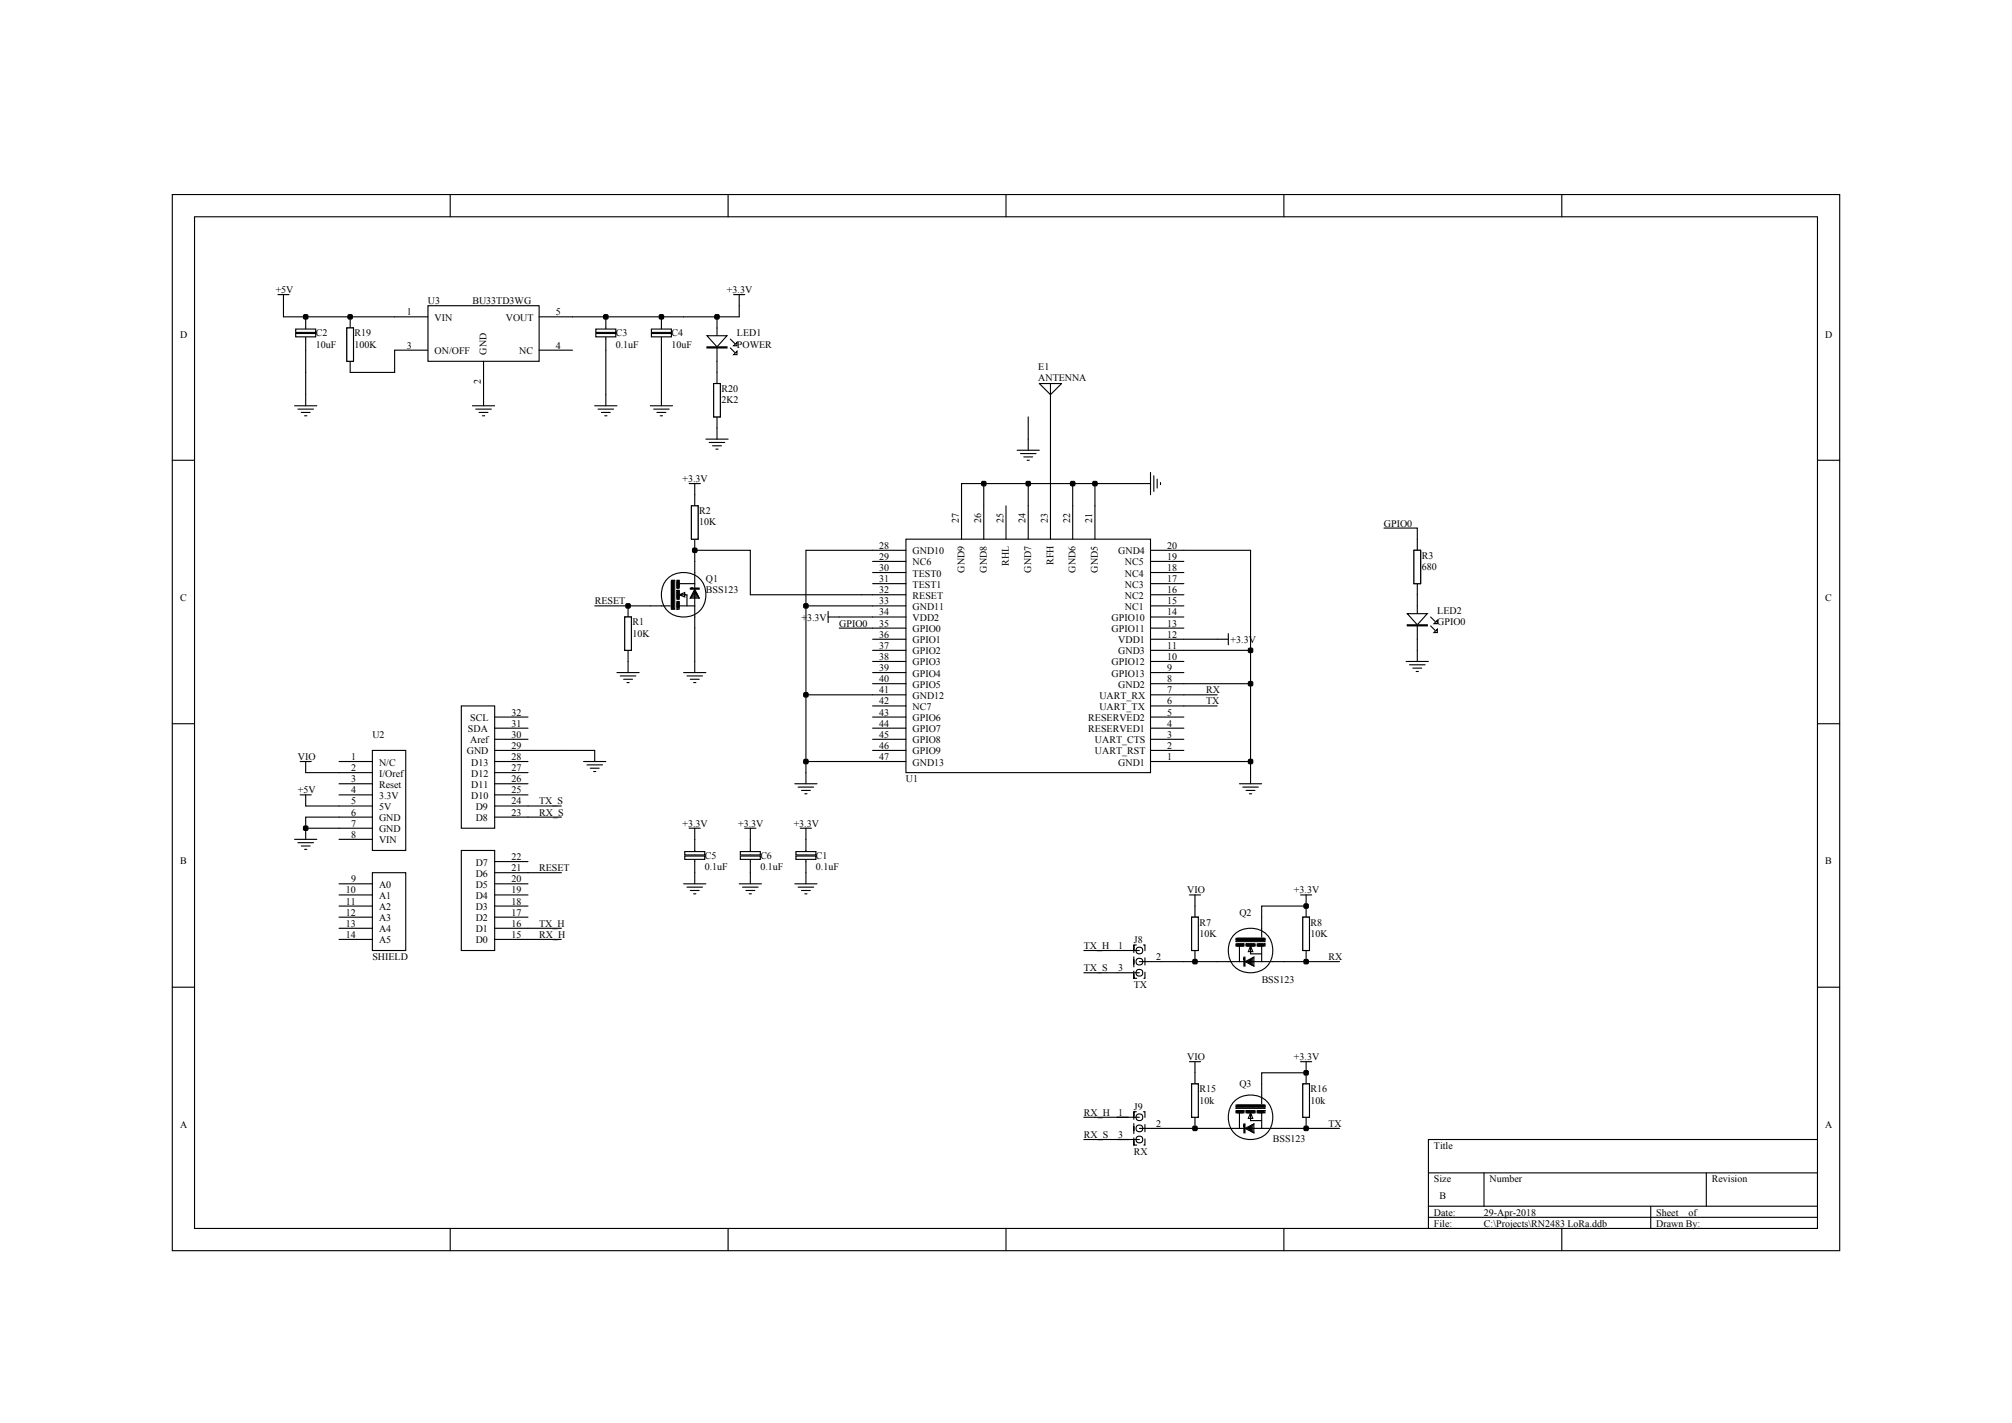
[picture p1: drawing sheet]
<svg xmlns="http://www.w3.org/2000/svg" width="297mm" height="210mm" viewBox="0 0 297 210" stroke-linecap="round" stroke-linejoin="round" font-family="sans-serif">
<g fill="none" stroke="#000" stroke-width=".16">
<path d="M25.4 28.7h246.2v155.9h-246.2zM28.7 32h239.6v149.3h-239.6zM66.5 28.7v3.3M107.5 28.7v3.3M148.5 28.7v3.3M189.5 28.7v3.3M230.6 28.7v3.3M25.4 67.9h3.3M145.2 71.4v3.3M151.8 71.4v3.3M158.4 71.4v3.3M161.6 71.4h-19.7v3.3"/>
<path d="M169.8 71.4h-8.2v3.3M169.8 69.7v3.3M170.3 70.2v2.3M170.8 70.7v1.3M171.3 71.2v.3M268.3 67.9h3.3M119 89.4h9.8M122.3 90.2v1.7M122.3 91.1h6.5M127.2 87.8h1.6M128.8 81.2h-9.8v34.5M174.8 81.2h9.8v31.2"/>
<path d="M174.8 96h9.8M174.8 94.3h6.5M181.3 93.5v1.7M25.4 106.8h3.3M117.3 115.7h3.3M117.8 116.2h2.3M118.3 116.7h1.3M118.8 117.1h.3M119 112.4h9.8M119 102.5h9.8M174.8 112.4h9.8v3.3M174.8 100.9h9.8"/>
<path d="M183 115.7h3.2M183.5 116.2h2.3M183.9 116.7h1.4M184.4 117.1h.4M268.3 106.8h3.3M100.9 130.4h3.3M101.4 130.9h2.3M101.7 122.2h1.7M101.9 131.4h1.3M102.4 131.9h.3M102.6 122.2v1.7M102.6 128.8v1.6"/>
<path d="M110.8 123.9v2.1M110.8 126.7v2.1M25.4 145.7h3.3M268.3 145.7h3.3M210.9 173.1h57.4M210.9 178h57.4M210.9 179.7h57.4M219.1 173.1v4.9M243.7 178v3.3M251.9 173.1v4.9M268.3 168.2h-57.4v13.1M66.5 181.3v3.3"/>
<path d="M107.5 181.3v3.3M148.5 181.3v3.3M189.5 181.3v3.3M230.6 181.3v3.3"/>
</g>
<g fill="#fff" stroke="#000" stroke-width=".16">
<path d="M109.3 125.7h2.9v.5h-2.9z"/>
<path d="M109.3 126.3h2.9v.5h-2.9z"/>
</g>
<path d="M102.6 123.9v2.1M102.6 126.7v2.1" fill="none" stroke="#000" stroke-width=".16"/>
<g fill="#fff" stroke="#000" stroke-width=".16">
<path d="M101.1 125.7h2.9v.5h-2.9z"/>
<path d="M101.1 126.3h2.9v.5h-2.9z"/>
<path d="M133.7 79.6h36.1v34.4h-36.1z"/>
</g>
<g fill="none" stroke="#000" stroke-width=".16">
<path d="M141.9 74.7v4.9M145.2 74.7v4.9M148.5 74.7v4.9M151.8 74.7v4.9M155.1 74.7v4.9M158.4 74.7v4.9M161.6 74.7v4.9M128.8 99.3h4.9M128.8 97.6h4.9M128.8 96h4.9M128.8 94.3h4.9M128.8 92.7h4.9"/>
<path d="M128.8 91.1h4.9M128.8 89.4h4.9M128.8 87.8h4.9M128.8 86.1h4.9M128.8 84.5h4.9M128.8 82.9h4.9M128.8 81.2h4.9M169.8 99.3h5M169.8 97.6h5M169.8 96h5M169.8 94.3h5M169.8 92.7h5"/>
<path d="M169.8 91.1h5M169.8 89.4h5M169.8 87.8h5M169.8 86.1h5M169.8 84.5h5M169.8 82.9h5M169.8 81.2h5M128.8 112.4h4.9M128.8 110.8h4.9M128.8 109.1h4.9M128.8 107.5h4.9M128.8 105.8h4.9"/>
<path d="M128.8 104.2h4.9M128.8 102.5h4.9M128.8 100.9h4.9M169.8 112.4h5M169.8 110.8h5M169.8 109.1h5M169.8 107.5h5M169.8 105.8h5M169.8 104.2h5M169.8 102.5h5M169.8 100.9h5"/>
</g>
<g fill="#fff" stroke="#000" stroke-width=".16">
<path d="M55 110.8h4.9v14.7h-4.9z"/>
<path d="M68.1 104.2h4.9v18h-4.9z"/>
<path d="M55 128.8h4.9v11.5h-4.9z"/>
<path d="M68.1 125.5h4.9v14.8h-4.9z"/>
</g>
<g fill="none" stroke="#000" stroke-width=".16">
<path d="M50 112.4h5M50 114h5M50 115.7h5M50 117.3h5M50 119h5M73 112.4h4.9M73 114h4.9M73 115.7h4.9M73 117.3h4.9M73 119h4.9M73 110.8h4.9M73 109.1h4.9"/>
<path d="M73 107.5h4.9M73 105.8h4.9M50 130.4h5M50 132.1h5M50 133.7h5M50 135.4h5M50 137h5M50 138.6h5M50 120.6h5M50 122.2h5M50 123.9h5M73 130.4h4.9"/>
<path d="M73 132.1h4.9M73 133.7h4.9M73 135.4h4.9M73 137h4.9M73 138.6h4.9M73 120.6h4.9M73 128.8h4.9M73 127.2h4.9M119 123.9v2.1M119 126.7v2.1"/>
</g>
<g fill="#fff" stroke="#000" stroke-width=".16">
<path d="M117.5 125.7h2.9v.5h-2.9z"/>
<path d="M117.5 126.3h2.9v.5h-2.9z"/>
</g>
<path d="M102.1 74.7h1v4.9h-1zM102.6 73v1.7M102.6 79.6v1.6M117.3 130.4h3.3M117.8 130.9h2.3M118.1 122.2h1.7M118.3 131.4h1.3M118.8 131.9h.3M119 122.2v1.7M119 128.8v1.6" fill="none" stroke="#000" stroke-width=".16"/>
<path d="M102.1 74.7h1v4.9h-1z" fill="#fff" stroke="#000" stroke-width=".16"/>
<path d="M92.2 91.1h1v4.9h-1zM92.7 89.4v1.7M92.7 96v1.6" fill="none" stroke="#000" stroke-width=".16"/>
<path d="M92.2 91.1h1v4.9h-1z" fill="#fff" stroke="#000" stroke-width=".16"/>
<g fill="none" stroke="#000" stroke-width=".16">
<path d="M101.7 71.4h1.7M102.6 71.4v1.6M87.8 89.4h8.2M91.1 99.3h3.3M91.6 99.8h2.3M92.7 97.6v1.7M100.9 99.3h3.3M101.4 99.8h2.3M102.6 81.2v1.7M102.6 92.7v6.6M44.3 117.3h1.6M44.3 112.4h1.6"/>
<path d="M45.1 112.4v1.6h4.9M45.1 117.3v1.7h4.9M77.9 110.8h5M92.1 100.2h1.3M92.5 100.7h.4M101.9 100.2h1.3M102.4 100.7h.3M43.5 123.9h3.3M44 124.4h2.3M44.5 124.9h1.3M45 125.4h.3M45.1 122.2v1.7"/>
<path d="M45.1 122.2h4.9M50 120.6h-4.9v1.6M77.9 128.8h5M175.9 135.4h1v4.9h-1zM176.4 133.7v1.7M176.4 140.3v1.6"/>
</g>
<path d="M175.9 135.4h1v4.9h-1z" fill="#fff" stroke="#000" stroke-width=".16"/>
<path d="M192.3 135.4h1v4.9h-1zM192.8 133.7v1.7M192.8 140.3v1.6" fill="none" stroke="#000" stroke-width=".16"/>
<path d="M192.3 135.4h1v4.9h-1z" fill="#fff" stroke="#000" stroke-width=".16"/>
<path d="M192.3 160h1v4.9h-1zM192.8 158.3v1.7M192.8 164.9v1.6" fill="none" stroke="#000" stroke-width=".16"/>
<path d="M192.3 160h1v4.9h-1z" fill="#fff" stroke="#000" stroke-width=".16"/>
<path d="M175.9 160h1v4.9h-1zM176.4 158.3v1.7M176.4 164.9v1.6" fill="none" stroke="#000" stroke-width=".16"/>
<path d="M175.9 160h1v4.9h-1z" fill="#fff" stroke="#000" stroke-width=".16"/>
<path d="M175.6 132.1h1.6M176.4 132.1v1.6M192 132.1h1.6M192.8 132.1v1.6h-6.6v1.7M171.5 141.9h8.2M175.6 156.7h1.6M176.4 156.7v1.6M189.5 141.9h8.2M192 156.7h1.6M192.8 156.7v1.6h-6.6v1.7M171.5 166.5h8.2M189.5 166.5h8.2" fill="none" stroke="#000" stroke-width=".16"/>
<path d="M63.2 45.1h16.4v8.2h-16.4z" fill="#fff" stroke="#000" stroke-width=".16"/>
<path d="M45.1 46.8v2.1M45.1 49.6v2.1M58.3 46.8h4.9M58.3 51.7h4.9M71.4 53.3v4.9M79.6 46.8h4.9M79.6 51.7h4.9" fill="none" stroke="#000" stroke-width=".16"/>
<g fill="#fff" stroke="#000" stroke-width=".16">
<path d="M43.6 48.6h3v.5h-3z"/>
<path d="M43.6 49.2h3v.5h-3z"/>
</g>
<path d="M51.2 48.4h1v4.9h-1zM51.7 46.8v1.6M51.7 53.3v1.7" fill="none" stroke="#000" stroke-width=".16"/>
<path d="M51.2 48.4h1v4.9h-1z" fill="#fff" stroke="#000" stroke-width=".16"/>
<path d="M89.4 46.8v2.1M89.4 49.6v2.1" fill="none" stroke="#000" stroke-width=".16"/>
<g fill="#fff" stroke="#000" stroke-width=".16">
<path d="M88 48.6h2.9v.5h-2.9z"/>
<path d="M88 49.2h2.9v.5h-2.9z"/>
</g>
<path d="M97.6 46.8v2.1M97.6 49.6v2.1" fill="none" stroke="#000" stroke-width=".16"/>
<g fill="#fff" stroke="#000" stroke-width=".16">
<path d="M96.2 48.6h2.9v.5h-2.9z"/>
<path d="M96.2 49.2h2.9v.5h-2.9z"/>
</g>
<path d="M105.3 56.6h1v4.9h-1zM105.8 55v1.6M105.8 61.5v1.7" fill="none" stroke="#000" stroke-width=".16"/>
<path d="M105.3 56.6h1v4.9h-1z" fill="#fff" stroke="#000" stroke-width=".16"/>
<path d="M105.8 46.8v8.2M107.8 51.4l.7 .6M107.8 50l.7 .7" fill="none" stroke="#000" stroke-width=".16"/>
<g fill="#fff" stroke="#000" stroke-width=".16">
<path d="M104.4 49.6h2.9l-1.5 1.6z"/>
<path d="M108.3 52.3l.5-.5v.5z"/>
<path d="M108.3 51l.5-.5v.5z"/>
<path d="M104.4 51.2h2.9v.2h-2.9z" fill-rule="evenodd"/>
</g>
<g fill="none" stroke="#000" stroke-width=".16">
<path d="M41 43.5h1.7M41.8 43.5v3.3h16.5M43.5 59.9h3.3M45.1 51.7v8.2M58.3 51.7v3.3h-6.6M69.7 59.9h3.3M71.4 58.2v1.7M87.8 59.9h3.3M89.4 51.7v8.2M96 59.9h3.3M97.6 51.7v8.2M108.3 43.5h1.6"/>
<path d="M109.1 43.5v3.3h-24.6M153.4 56.6h3.3l-1.6 1.6zM155.1 56.6v18.1M44 60.4h2.3M44.5 60.9h1.3M45 61.4h.3M70.2 60.4h2.3M70.7 60.9h1.3M71.2 61.4h.3M88.3 60.4h2.3M88.8 60.9h1.3M89.3 61.4h.3"/>
<path d="M96.5 60.4h2.3M97 60.9h1.3M97.5 61.4h.3M104.2 64.8h3.3M104.7 65.3h2.3M105.2 65.8h1.3M105.7 66.3h.3M105.8 63.2v1.6M150.1 66.5h3.3M150.6 66.9h2.3M151.1 67.4h1.3M151.6 67.9h.4"/>
<path d="M151.8 61.5v5M209.2 79.6v1.6M102.6 81.2h8.2v6.6h16.4M123.9 92.7h4.9M208.7 81.2h1v4.9h-1zM209.2 86.1v1.7M77.9 119h5M82.9 110.8h4.9v1.6M86.1 112.4h3.3M86.6 112.9h2.3M87.1 113.4h1.3M87.6 113.9h.4"/>
<path d="M174.8 102.5h4.9M174.8 104.2h4.9M77.9 138.6h5M77.9 137h5M77.9 120.6h5M109.1 130.4h3.3M109.6 130.9h2.3M109.9 122.2h1.7M110.1 131.4h1.3M110.6 131.9h.3M110.8 122.2v1.7M110.8 128.8v1.6"/>
<path d="M160 140.3h8.2M160 143.6h8.2M168.2 141.9h3.3M160 164.9h8.2M160 168.2h8.2M168.2 166.5h3.3"/>
<circle cx="168.2" cy="141.9" r=".51"/>
<circle cx="168.2" cy="143.6" r=".51"/>
<circle cx="168.2" cy="140.3" r=".51"/>
<circle cx="168.2" cy="164.9" r=".51"/>
<circle cx="168.2" cy="168.2" r=".51"/>
<circle cx="168.2" cy="166.5" r=".51"/>
</g>
<g fill="#000" stroke="#000" stroke-width=".16">
<path d="M44.8 46.5l.6-.1v.6l-.5 .1zM51.4 46.5l.5-.1 .1 .6-.5 .1zM89.1 46.5l.6-.1v.6l-.5 .1zM97.3 46.5l.6-.1 .1 .6-.6 .1zM105.5 46.5l.6-.1 .1 .6-.6 .1zM144.9 71.1h.6v.5l-.5 .1zM151.5 71.1h.5l.1 .5-.5 .1zM158 71.1h.6l.1 .5-.6 .1zM161.3 71.1h.6v.5l-.5 .1zM92.4 89.2l.5-.1 .1 .6h-.5zM102.2 81l.6-.1 .1 .5-.6 .1zM118.7 89.2l.5-.1 .1 .6h-.6z"/>
<path d="M184.3 95.8l.5-.1 .1 .5-.5 .1zM118.7 112.2l.5-.1 .1 .5-.6 .1zM118.7 102.3l.5-.1 .1 .6-.6 .1zM184.3 112.2l.5-.1 .1 .5-.5 .1zM184.3 100.7l.5-.1 .1 .5-.5 .1zM44.8 122l.6-.1v.6l-.5 .1zM192.5 133.5l.5-.1 .1 .6h-.5zM176.1 141.7l.5-.1 .1 .6h-.5zM192.5 141.7l.5-.1 .1 .6h-.5zM192.5 158.1l.5-.1 .1 .6h-.5zM176.1 166.3l.5-.1 .1 .6-.5 .1zM192.5 166.3l.5-.1 .1 .6-.5 .1z"/>
</g>
<path d="M167.4 144.4v-4.9h1.6v4.9h-1.6v-4.9M167.4 169v-4.9h1.6v4.9h-1.6v-4.9" fill="none" stroke="#000" stroke-width=".16" stroke-dasharray="1.1 1.1"/>
<path d="M208.7 81.2h1v4.9h-1z" fill="#fff" stroke="#000" stroke-width=".16"/>
<path d="M207.6 97.6h3.3M208.1 98.1h2.3M208.6 98.6h1.3M209.1 99.1h.3M209.2 87.8v9.8M211.2 92.4l.6 .6M211.2 91.1l.6 .6" fill="none" stroke="#000" stroke-width=".16"/>
<g fill="#fff" stroke="#000" stroke-width=".16">
<path d="M207.7 90.6h3l-1.5 1.6z"/>
<path d="M211.7 93.4l.5-.5v.5z"/>
<path d="M211.7 92l.5-.4v.4z"/>
<path d="M207.7 92.2h3v.2h-3z" fill-rule="evenodd"/>
</g>
<g fill="none" stroke="#000" stroke-width=".16">
<path d="M204.3 77.9h4.9v1.7M96 89.4h2.9M98.5 85.4a3.3 3.3 0 0 1 4-.5 3.3 3.3 0 0 1 1.6 3.6 3.3 3.3 0 0 1-5.6 1.7 3.6 3.6 0 0 1 0-4.8zM99.1 85.6h.5v4.3h-.5zM99.9 85.6h.4v1.2h-.4zM99.9 88.8h.4v1.1h-.4zM99.9 87.1h.4v1.3h-.4zM100.3 89.4h2.3v1.2M100.3 87.8l.8 .3v-.6l-.8 .3h1.1v1.6M101.9 88.3l.7-1.3 .6 1.3M102.1 86.8h1.1v.2h-1.3v-.2h.3M102.1 88.1h1"/>
<path d="M102.1 87.9h1M102.2 87.8h.7M102.4 87.6h.5M102.6 82.9v3.2h-2.3M102.6 87.3l.6 1h-1.3zM102.6 86.1v.7M102.6 87.1v2.3M102.6 90.7v2M182.2 137.9a3.3 3.3 0 0 1 4-.5 3.3 3.3 0 0 1 1.6 3.6 3.3 3.3 0 0 1-5.6 1.7 3.6 3.6 0 0 1 0-4.8zM182.5 139.3h1.1v.3h-1.1zM182.5 138.5h4.2v.5h-4.2zM183 139.6v2.3h-3.3"/>
<path d="M183.9 139.3h1.4v.3h-1.4zM184.6 139.6l.3 .8h-.6l.3-.8v1.2h1.6M185.6 139.3h1.1v.3h-1.1zM186.2 139.6v2.3h1.2M186.2 135.4v2.9M183 141.9h.6M183.6 141.4v1.2h.2v-1.3h-.2v.3M183.9 141.9h2.3M184.1 141.9l1-.6v1.3zM184.4 141.8v.5M184.6 141.6v.7M184.8 141.4v1"/>
<path d="M184.9 141.4v1M185.1 141.3l-1.3 .6 1.3 .7M186.2 160v2.9M187.6 141.9h1.9M182.2 162.5a3.3 3.3 0 0 1 4-.5 3.3 3.3 0 0 1 1.6 3.6 3.3 3.3 0 0 1-5.6 1.7 3.6 3.6 0 0 1 0-4.8zM182.5 163.9h1.1v.3h-1.1zM182.5 163.1h4.2v.5h-4.2zM183 164.2v2.3h-3.3M183 166.5h.6M183.6 166v1.2h.2v-1.3h-.2v.3M183.9 163.9h1.4v.3h-1.4zM183.9 166.5h2.3"/>
<path d="M184.1 166.5l1-.6v1.3zM184.4 166.4v.5M184.6 164.2l.3 .9h-.6l.3-.9v1.2h1.6M184.6 166.2v.7M184.8 166v1M184.9 166v1M185.1 165.9l-1.3 .6 1.3 .7M185.6 163.9h1.1v.3h-1.1zM186.2 164.2v2.3h1.2M187.6 166.5h1.9"/>
</g>
<path d="M99.3 85.8v3.9M100.1 85.8v.8M100.1 87.3v1M100.1 88.9v.7M182.6 139.5h.9M182.6 138.6h4M184.1 139.5h1M185.8 139.5h.6M182.6 164.1h.9M182.6 163.3h4M184.1 164.1h1M185.8 164.1h.6" fill="none" stroke="#000" stroke-width=".49"/>
<g font-size="1.5">
<text x="40.7" y="43.3">+5V</text>
<text x="60.1" y="46.5">1</text>
<text x="63.2" y="44.9">U3</text>
<text x="64.2" y="47.4">VIN</text>
<text x="69.7" y="44.9">BU33TD3WG</text>
<text x="74.7" y="47.4">VOUT</text>
<text x="82" y="46.5">5</text>
<text x="107.3" y="43.3">+3.3V</text>
<text x="26.6" y="49.8">D</text>
<text x="46.6" y="49.7">C2</text>
<text x="46.6" y="51.3">10uF</text>
<text x="52.3" y="49.7">R19</text>
<text x="52.3" y="51.3">100K</text>
<text x="60.1" y="51.5">3</text>
<text x="64.2" y="52.3">ON/OFF</text>
<text x="71.8" y="52.3" transform="rotate(-90 71.8 52.3)">GND</text>
<text x="76.6" y="52.3">NC</text>
<text x="82" y="51.5">4</text>
<text x="90.9" y="49.7">C3</text>
<text x="90.9" y="51.3">0.1uF</text>
<text x="99.1" y="49.7">C4</text>
<text x="99.1" y="51.3">10uF</text>
<text x="108.8" y="49.7">LED1</text>
<text x="108.8" y="51.3">POWER</text>
<text x="269.4" y="49.8">D</text>
<text x="71" y="56.6" transform="rotate(-90 71 56.6)">2</text>
<text x="106.5" y="57.9">R20</text>
<text x="106.5" y="59.5">2K2</text>
<text x="153.3" y="54.6">E1</text>
<text x="153.3" y="56.2">ANTENNA</text>
<text x="100.8" y="71.1">+3.3V</text>
<text x="103.2" y="75.9">R2</text>
<text x="103.2" y="77.5">10K</text>
<text x="141.6" y="77.1" transform="rotate(-90 141.6 77.1)">27</text>
<text x="144.8" y="77.1" transform="rotate(-90 144.8 77.1)">26</text>
<text x="148.1" y="77.1" transform="rotate(-90 148.1 77.1)">25</text>
<text x="151.4" y="77.1" transform="rotate(-90 151.4 77.1)">24</text>
<text x="154.7" y="77.1" transform="rotate(-90 154.7 77.1)">23</text>
<text x="158" y="77.1" transform="rotate(-90 158 77.1)">22</text>
<text x="161.2" y="77.1" transform="rotate(-90 161.2 77.1)">21</text>
<text x="204.3" y="77.7">GPIO0</text>
<text x="129.8" y="81">28</text>
<text x="129.8" y="82.6">29</text>
<text x="134.7" y="81.8">GND10</text>
<text x="134.7" y="83.5">NC6</text>
<text x="148.9" y="83.5" transform="rotate(-90 148.9 83.5)">RHL</text>
<text x="155.5" y="83.3" transform="rotate(-90 155.5 83.3)">RFH</text>
<text x="165.1" y="81.8">GND4</text>
<text x="166.1" y="83.5">NC5</text>
<text x="172.3" y="82.6">19</text>
<text x="172.3" y="81">20</text>
<text x="209.9" y="82.5">R3</text>
<text x="26.6" y="88.7">C</text>
<text x="87.8" y="89.2">RESET</text>
<text x="104.2" y="85.9">Q1</text>
<text x="104.2" y="87.6">BSS123</text>
<text x="129.8" y="84.3">30</text>
<text x="129.8" y="85.9">31</text>
<text x="129.8" y="87.6">32</text>
<text x="129.8" y="89.2">33</text>
<text x="134.7" y="85.1">TEST0</text>
<text x="134.7" y="86.7">TEST1</text>
<text x="134.7" y="88.4">RESET</text>
<text x="142.4" y="84.5" transform="rotate(-90 142.4 84.5)">GND9</text>
<text x="145.7" y="84.5" transform="rotate(-90 145.7 84.5)">GND8</text>
<text x="152.2" y="84.5" transform="rotate(-90 152.2 84.5)">GND7</text>
<text x="158.8" y="84.5" transform="rotate(-90 158.8 84.5)">GND6</text>
<text x="162.1" y="84.5" transform="rotate(-90 162.1 84.5)">GND5</text>
<text x="166.1" y="88.4">NC2</text>
<text x="166.1" y="86.7">NC3</text>
<text x="166.1" y="85.1">NC4</text>
<text x="172.3" y="89.2">15</text>
<text x="172.3" y="87.6">16</text>
<text x="172.3" y="85.9">17</text>
<text x="172.3" y="84.3">18</text>
<text x="209.9" y="84.1">680</text>
<text x="269.4" y="88.7">C</text>
<text x="93.4" y="92.3">R1</text>
<text x="93.4" y="94">10K</text>
<text x="118.3" y="91.7">+3.3V</text>
<text x="123.9" y="92.5">GPIO0</text>
<text x="129.8" y="90.8">34</text>
<text x="129.8" y="92.5">35</text>
<text x="129.8" y="94.1">36</text>
<text x="129.8" y="95.8">37</text>
<text x="134.7" y="90">GND11</text>
<text x="134.7" y="91.7">VDD2</text>
<text x="134.7" y="93.3">GPIO0</text>
<text x="134.7" y="94.9">GPIO1</text>
<text x="164.1" y="93.3">GPIO11</text>
<text x="164.1" y="91.7">GPIO10</text>
<text x="165.1" y="94.9">VDD1</text>
<text x="166.1" y="90">NC1</text>
<text x="172.3" y="95.8">11</text>
<text x="172.3" y="94.1">12</text>
<text x="172.3" y="92.5">13</text>
<text x="172.3" y="90.8">14</text>
<text x="181.7" y="94.9">+3.3V</text>
<text x="212.2" y="90.7">LED2</text>
<text x="212.2" y="92.3">GPIO0</text>
<text x="129.8" y="97.4">38</text>
<text x="129.8" y="99">39</text>
<text x="129.8" y="100.7">40</text>
<text x="134.7" y="96.6">GPIO2</text>
<text x="134.7" y="98.2">GPIO3</text>
<text x="134.7" y="99.9">GPIO4</text>
<text x="134.7" y="101.5">GPIO5</text>
<text x="164.1" y="99.9">GPIO13</text>
<text x="164.1" y="98.2">GPIO12</text>
<text x="165.1" y="101.5">GND2</text>
<text x="165.1" y="96.6">GND3</text>
<text x="172.3" y="100.7">8</text>
<text x="172.3" y="99">9</text>
<text x="172.3" y="97.4">10</text>
<text x="69.4" y="106.4">SCL</text>
<text x="75.5" y="107.2">31</text>
<text x="75.5" y="105.6">32</text>
<text x="129.8" y="102.3">41</text>
<text x="129.8" y="104">42</text>
<text x="129.8" y="105.6">43</text>
<text x="129.8" y="107.2">44</text>
<text x="134.7" y="103.1">GND12</text>
<text x="134.7" y="104.8">NC7</text>
<text x="134.7" y="106.4">GPIO6</text>
<text x="160.6" y="106.4">RESERVED2</text>
<text x="162.3" y="104.8">UART_TX</text>
<text x="162.3" y="103.1">UART_RX</text>
<text x="172.3" y="107.2">4</text>
<text x="172.3" y="105.6">5</text>
<text x="172.3" y="104">6</text>
<text x="172.3" y="102.3">7</text>
<text x="178" y="104">TX</text>
<text x="178" y="102.3">RX</text>
<text x="44" y="112.2">VIO</text>
<text x="51.9" y="112.2">1</text>
<text x="51.9" y="113.8">2</text>
<text x="55" y="108.9">U2</text>
<text x="56" y="113">N/C</text>
<text x="68.9" y="111.3">GND</text>
<text x="69.1" y="108.1">SDA</text>
<text x="69.4" y="109.7">Aref</text>
<text x="69.6" y="113">D13</text>
<text x="75.5" y="113.8">27</text>
<text x="75.5" y="112.2">28</text>
<text x="75.5" y="110.5">29</text>
<text x="75.5" y="108.9">30</text>
<text x="129.8" y="108.9">45</text>
<text x="129.8" y="110.5">46</text>
<text x="129.8" y="112.2">47</text>
<text x="134.7" y="108.1">GPIO7</text>
<text x="134.7" y="109.7">GPIO8</text>
<text x="134.7" y="111.3">GPIO9</text>
<text x="134.7" y="113">GND13</text>
<text x="160.6" y="108.1">RESERVED1</text>
<text x="161.6" y="111.3">UART_RST</text>
<text x="161.6" y="109.7">UART_CTS</text>
<text x="165.1" y="113">GND1</text>
<text x="172.3" y="112.2">1</text>
<text x="172.3" y="110.5">2</text>
<text x="172.3" y="108.9">3</text>
<text x="44" y="117.1">+5V</text>
<text x="51.9" y="115.4">3</text>
<text x="51.9" y="117.1">4</text>
<text x="51.9" y="118.7">5</text>
<text x="56" y="114.6">I/Oref</text>
<text x="56" y="116.3">Reset</text>
<text x="56" y="117.9">3.3V</text>
<text x="56" y="119.5">5V</text>
<text x="69.6" y="117.9">D10</text>
<text x="69.6" y="116.3">D11</text>
<text x="69.6" y="114.6">D12</text>
<text x="70.2" y="119.5">D9</text>
<text x="75.5" y="118.7">24</text>
<text x="75.5" y="117.1">25</text>
<text x="75.5" y="115.4">26</text>
<text x="79.6" y="118.7">TX_S</text>
<text x="133.7" y="115.4">U1</text>
<text x="51.9" y="120.4">6</text>
<text x="51.9" y="122">7</text>
<text x="51.9" y="123.7">8</text>
<text x="56" y="121.2">GND</text>
<text x="56" y="122.8">GND</text>
<text x="56" y="124.5">VIN</text>
<text x="70.2" y="121.2">D8</text>
<text x="75.5" y="120.4">23</text>
<text x="79.6" y="120.4">RX_S</text>
<text x="100.8" y="122">+3.3V</text>
<text x="109" y="122">+3.3V</text>
<text x="117.2" y="122">+3.3V</text>
<text x="26.6" y="127.6">B</text>
<text x="51" y="131.9">10</text>
<text x="51.9" y="130.2">9</text>
<text x="56" y="131">A0</text>
<text x="70.2" y="131">D5</text>
<text x="70.2" y="129.4">D6</text>
<text x="70.2" y="127.8">D7</text>
<text x="75.5" y="131.9">19</text>
<text x="75.5" y="130.2">20</text>
<text x="75.5" y="128.6">21</text>
<text x="75.5" y="126.9">22</text>
<text x="79.6" y="128.6">RESET</text>
<text x="104" y="126.8">C5</text>
<text x="104" y="128.4">0.1uF</text>
<text x="112.2" y="126.8">C6</text>
<text x="112.2" y="128.4">0.1uF</text>
<text x="120.4" y="126.8">C1</text>
<text x="120.4" y="128.4">0.1uF</text>
<text x="175.3" y="131.9">VIO</text>
<text x="191" y="131.9">+3.3V</text>
<text x="269.4" y="127.6">B</text>
<text x="51" y="133.5">11</text>
<text x="51" y="135.1">12</text>
<text x="51" y="136.8">13</text>
<text x="56" y="132.7">A1</text>
<text x="56" y="134.3">A2</text>
<text x="56" y="136">A3</text>
<text x="56" y="137.6">A4</text>
<text x="70.2" y="137.6">D1</text>
<text x="70.2" y="136">D2</text>
<text x="70.2" y="134.3">D3</text>
<text x="70.2" y="132.7">D4</text>
<text x="75.5" y="136.8">16</text>
<text x="75.5" y="135.1">17</text>
<text x="75.5" y="133.5">18</text>
<text x="79.6" y="136.8">TX_H</text>
<text x="177.1" y="136.6">R7</text>
<text x="183" y="135.1">Q2</text>
<text x="193.5" y="136.6">R8</text>
<text x="51" y="138.4">14</text>
<text x="55" y="141.7">SHIELD</text>
<text x="56" y="139.2">A5</text>
<text x="70.2" y="139.2">D0</text>
<text x="75.5" y="138.4">15</text>
<text x="79.6" y="138.4">RX_H</text>
<text x="160" y="140.1">TX_H</text>
<text x="160" y="143.3">TX_S</text>
<text x="165.1" y="140.1">1</text>
<text x="165.1" y="143.3">3</text>
<text x="167.4" y="139.2">J8</text>
<text x="170.7" y="141.7">2</text>
<text x="177.1" y="138.3">10K</text>
<text x="193.5" y="138.3">10K</text>
<text x="196.1" y="141.7">RX</text>
<text x="167.4" y="145.8">TX</text>
<text x="186.2" y="145.1">BSS123</text>
<text x="175.3" y="156.5">VIO</text>
<text x="177.1" y="161.2">R15</text>
<text x="183" y="160.4">Q3</text>
<text x="191" y="156.5">+3.3V</text>
<text x="193.5" y="161.2">R16</text>
<text x="26.6" y="166.5">A</text>
<text x="160" y="164.7">RX_H</text>
<text x="160" y="168">RX_S</text>
<text x="165.1" y="164.7">1</text>
<text x="165.1" y="168">3</text>
<text x="167.4" y="163.8">J9</text>
<text x="170.7" y="166.3">2</text>
<text x="177.1" y="162.9">10k</text>
<text x="193.5" y="162.9">10k</text>
<text x="196.1" y="166.3">TX</text>
<text x="269.4" y="166.5">A</text>
<text x="167.4" y="170.4">RX</text>
<text x="187.9" y="168.6">BSS123</text>
<text x="211.7" y="169.6">Title</text>
<text x="211.7" y="174.5">Size</text>
<text x="211.7" y="179.4">Date:</text>
<text x="212.5" y="177">B</text>
<text x="219.1" y="179.4">29-Apr-2018</text>
<text x="219.9" y="174.5">Number</text>
<text x="244.5" y="179.4">Sheet</text>
<text x="249.3" y="179.4">of</text>
<text x="252.7" y="174.5">Revision</text>
<text x="211.7" y="181.1">File:</text>
<text x="219.1" y="181.1">C:\Projects\RN2483 LoRa.ddb</text>
<text x="244.5" y="181.1">Drawn By:</text>
</g>
</svg>
